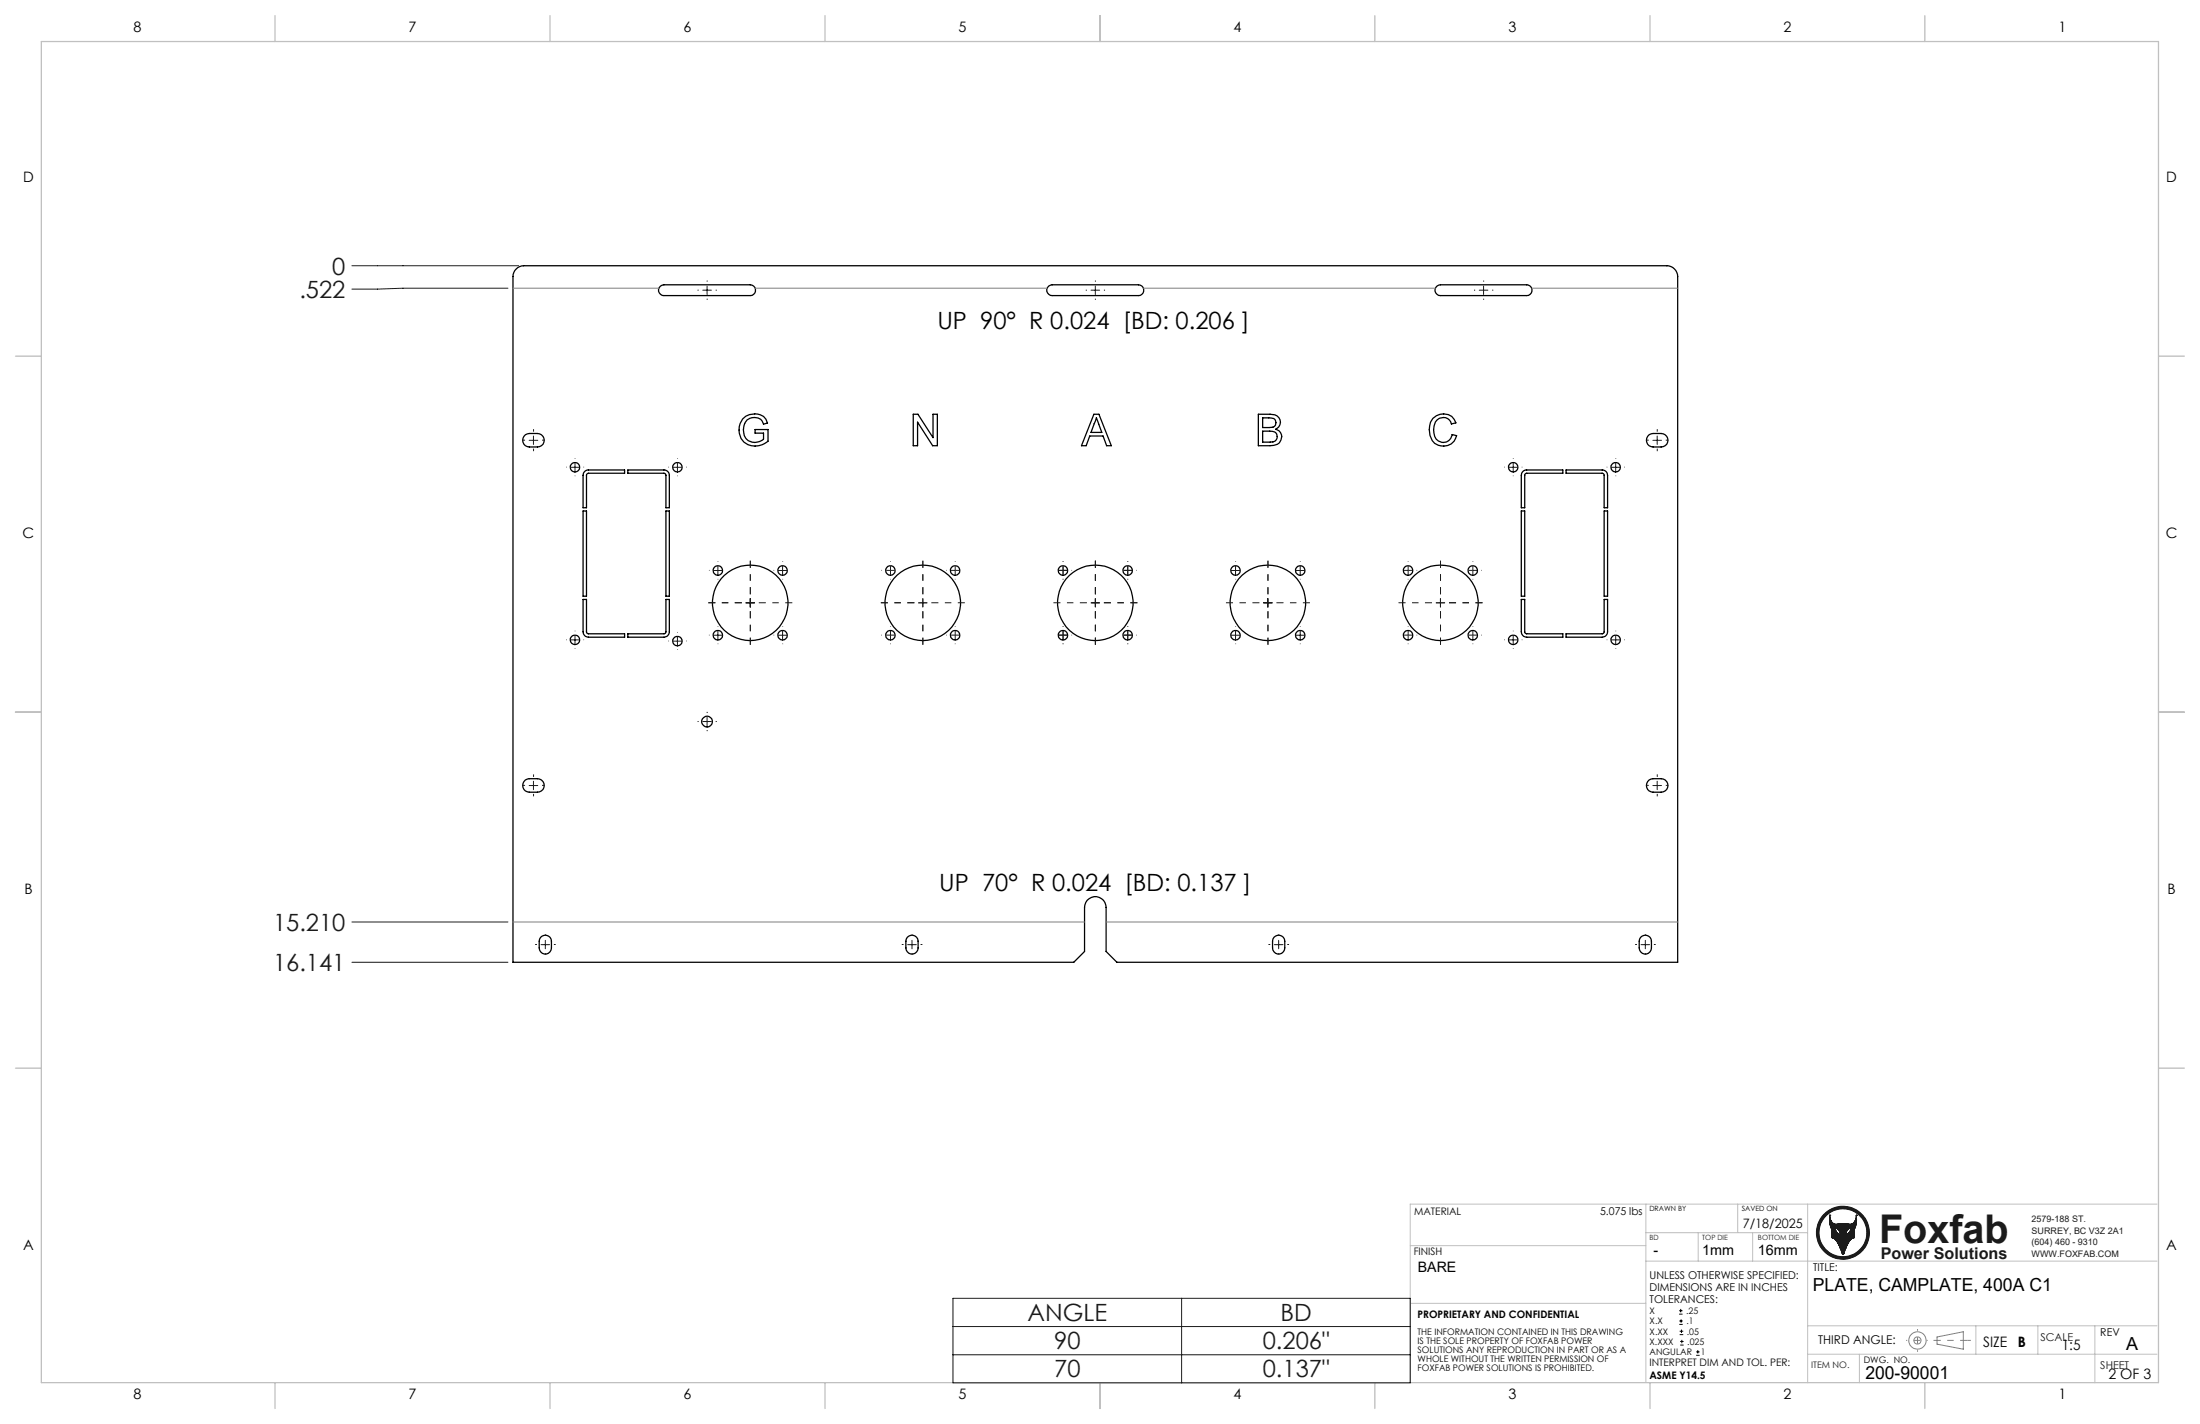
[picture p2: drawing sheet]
<svg xmlns="http://www.w3.org/2000/svg" width="432mm" height="279mm" viewBox="0 0 432 279" stroke-linecap="round" stroke-linejoin="round" font-family="sans-serif">
<g fill="none" stroke="#000" stroke-width=".25">
<path d="M101.3 52.8a2.14 2.14 0 0 1 1.5-.7h224.4a2.17 2.17 0 0 1 2.1 2.2v134.5h-110.1l-2.1-2.1v-8.7a2.12 2.12 0 0 0-2.1-2.1 2.12 2.12 0 0 0-2.1 2.1v8.7l-2.2 2.1h-110v-134.5a2.14 2.14 0 0 1 .6-1.5zM129.6 56.1l.7-.2h16.9a1.06 1.06 0 0 1 1.1 1 1.06 1.06 0 0 1-1.1 1.1h-16.9a1.05 1.05 0 0 1-1-.7 1.05 1.05 0 0 1 .3-1.2zM205.8 56.1l.7-.2h16.9a1.06 1.06 0 0 1 1.1 1 1.06 1.06 0 0 1-1.1 1.1h-16.9a1.05 1.05 0 0 1-1-.7 1.05 1.05 0 0 1 .3-1.2zM282 56.1l.7-.2h16.9a1.06 1.06 0 0 1 1.1 1 1.06 1.06 0 0 1-1.1 1.1h-16.9a1.05 1.05 0 0 1-1-.7 1.05 1.05 0 0 1 .3-1.2zM103.1 85.3a3.9 3.9 0 0 1 3.2 0 1.32 1.32 0 0 1 .4 1.5 1.32 1.32 0 0 1-1.2 .9h-1.6a1.34 1.34 0 0 1-1.2-.9 1.34 1.34 0 0 1 .4-1.5zM114.8 92.5l.5-.3h7.3v.7h-7.3l-.2 .3v6.4h-.7v-6.3zM123.2 92.2h7.1a1.02 1.02 0 0 1 1.1 1.1v6.3h-.7v-6.4l-.2-.3h-7.3zM145.8 82.2a3.1 3.1 0 0 1 4.5 0l.3 .8-.7 .2a1.96 1.96 0 0 0-3.3-.8 2.96 2.96 0 0 0 .3 4.1 2.66 2.66 0 0 0 3-.4v-1.1h-1.7v-.7h2.5v2.3a3.6 3.6 0 0 1-5.2-.6 3.7 3.7 0 0 1 .3-3.8zM179.2 81.3h1l2.9 4.6v-4.6h.9v6.2h-.9l-3-4.7v4.7h-.9zM214.7 81.3h1l2.4 6.2h-.9l-.7-2h-2.6l-.7 2h-.9zM215.2 82l1.1 2.8h-2.2zM247 81.3h2.3a1.6 1.6 0 0 1 1.7 .6 1.6 1.6 0 0 1 0 1.9l-.6 .4a1.62 1.62 0 0 1 1.2 1.8 1.62 1.62 0 0 1-1.6 1.4l-3 .1z"/>
<path d="M247.8 84.6a3.3 3.3 0 0 1 2.6 .3 1.12 1.12 0 0 1 .1 1.4 1.12 1.12 0 0 1-1.2 .4h-1.5zM247.8 82a3.6 3.6 0 0 1 2.4 .3 1.01 1.01 0 0 1 .1 1.2 1.01 1.01 0 0 1-1.2 .4h-1.3zM281.2 82.1a2.69 2.69 0 0 1 4.6 .9l-.9 .2a1.72 1.72 0 0 0-1.9-1.3 1.72 1.72 0 0 0-1.5 1.6 2.38 2.38 0 0 0 1.8 3.3 1.74 1.74 0 0 0 1.7-1.5l.9 .2a2.75 2.75 0 0 1-3.2 2 2.75 2.75 0 0 1-2.2-3.2l.3-1.5zM298.9 92.5l.5-.3h7.3v.7h-7.3l-.1 .3v6.4h-.7v-6.3zM307.4 92.2h7.1a1.02 1.02 0 0 1 1 1.1v6.3h-.6v-6.4l-.2-.3h-7.3zM323.7 85.3a3.9 3.9 0 0 1 3.1 0 1.32 1.32 0 0 1 .5 1.5 1.32 1.32 0 0 1-1.3 .9h-1.6a1.34 1.34 0 0 1-1.2-.9 1.34 1.34 0 0 1 .5-1.5zM114.4 117.6h.7v6.4l.1 .2 .2 .2h7.2v.6h-7.1a1.09 1.09 0 0 1-1.1-1zM114.4 100.3h.7v16.7h-.7zM130.7 100.3h.7v16.7h-.7zM298.6 117.6h.7v6.4l.1 .2 .2 .2h7.1v.6h-7.1a1.09 1.09 0 0 1-1-1zM298.6 100.3h.7v16.7h-.7zM314.9 100.3h.6v16.7h-.6z"/>
<path d="M123.2 124.4h7.2l.2-.2 .1-.2v-6.4h.7v6.4a1.09 1.09 0 0 1-1.1 1h-7.1zM307.4 124.4h7.1l.2-.2 .2-.2v-6.4h.6v6.4a1.09 1.09 0 0 1-1 1h-7.1zM103.1 153a3.9 3.9 0 0 1 3.2 0 1.32 1.32 0 0 1 .4 1.5 1.32 1.32 0 0 1-1.2 .9h-1.6a1.34 1.34 0 0 1-1.2-.9 1.34 1.34 0 0 1 .4-1.5zM323.7 153a3.9 3.9 0 0 1 3.1 0 1.32 1.32 0 0 1 .5 1.5 1.32 1.32 0 0 1-1.3 .9h-1.6a1.34 1.34 0 0 1-1.2-.9 1.34 1.34 0 0 1 .5-1.5zM106.1 183.9a1.21 1.21 0 0 1 1.3-.3 1.21 1.21 0 0 1 .8 1.1v1.3a1.2 1.2 0 0 1-1.2 1.2 1.2 1.2 0 0 1-1.2-1.2v-1.3zM178.1 183.9a1.21 1.21 0 0 1 1.3-.3 1.21 1.21 0 0 1 .8 1.1v1.3a1.2 1.2 0 0 1-1.2 1.2 1.2 1.2 0 0 1-1.2-1.2v-1.3zM250 183.9a1.21 1.21 0 0 1 1.4-.3 1.21 1.21 0 0 1 .8 1.1v1.3a1.2 1.2 0 0 1-1.2 1.2 1.2 1.2 0 0 1-1.2-1.2v-1.3zM322 183.9a1.21 1.21 0 0 1 1.3-.3 1.21 1.21 0 0 1 .8 1.1v1.3a1.2 1.2 0 0 1-1.2 1.2 1.2 1.2 0 0 1-1.2-1.2v-1.3z"/>
<circle cx="112.9" cy="91.7" r=".93"/>
<circle cx="133" cy="91.7" r=".93"/>
<circle cx="297" cy="91.7" r=".93"/>
<circle cx="317.1" cy="91.7" r=".93"/>
<circle cx="140.9" cy="111.9" r=".92"/>
<circle cx="147.2" cy="118.3" r="7.4"/>
<circle cx="153.6" cy="111.9" r=".92"/>
<circle cx="174.8" cy="111.9" r=".92"/>
<circle cx="181.1" cy="118.3" r="7.4"/>
<circle cx="187.5" cy="111.9" r=".92"/>
<circle cx="208.6" cy="111.9" r=".92"/>
<circle cx="215" cy="118.3" r="7.4"/>
<circle cx="221.3" cy="111.9" r=".92"/>
<circle cx="242.5" cy="111.9" r=".92"/>
<circle cx="248.8" cy="118.3" r="7.4"/>
<circle cx="255.2" cy="111.9" r=".92"/>
<circle cx="276.4" cy="111.9" r=".92"/>
<circle cx="282.7" cy="118.3" r="7.4"/>
<circle cx="289.1" cy="111.9" r=".92"/>
<circle cx="112.9" cy="125.5" r=".93"/>
<circle cx="133" cy="125.8" r=".93"/>
<circle cx="140.9" cy="124.6" r=".92"/>
<circle cx="153.6" cy="124.6" r=".92"/>
<circle cx="174.8" cy="124.6" r=".92"/>
<circle cx="187.5" cy="124.6" r=".92"/>
<circle cx="208.6" cy="124.6" r=".92"/>
<circle cx="221.3" cy="124.6" r=".92"/>
<circle cx="242.5" cy="124.6" r=".92"/>
<circle cx="255.2" cy="124.6" r=".92"/>
<circle cx="276.4" cy="124.6" r=".92"/>
<circle cx="289.1" cy="124.6" r=".92"/>
<circle cx="297" cy="125.5" r=".93"/>
<circle cx="317.1" cy="125.5" r=".93"/>
<circle cx="138.8" cy="141.6" r="1.06"/>
</g>
<g fill="none" stroke="#191924" stroke-width=".2">
<path d="M359.1 238.4h.1M359.1 238.4a1.5 1.5 0 0 0 1.4 1.8l1.7-.1a1.36 1.36 0 0 0 1.9-.5l.2-1.2M359.1 238.4a4.4 4.4 0 0 0 .3 2.5l.2 .3v1.6M364.3 238.4h.1M364.3 238.4a4.4 4.4 0 0 1-.2 2.5l-.2 .3v1.7l-.5 .2a6.9 6.9 0 0 0-1.5 2.9M359.6 242.8v.1M359.6 242.9l.5 .2a7.5 7.5 0 0 1 1.5 2.9M360.2 240.9a1.41 1.41 0 0 1 1 1.4 1.43 1.43 0 0 1-1-1.4zM361.6 246l.2 .1M361.6 246h.1M361.7 246.1h.1M361.7 240.1v6"/>
<path d="M361.8 246.1h.1M361.9 246l-.1 .1M361.9 246h.1M362.7 241.2l.6-.3-.1 .5a1.47 1.47 0 0 1-.9 .9l.1-.7z"/>
<circle cx="361.7" cy="241.9" r="5.2"/>
<circle cx="361.7" cy="241.9" r="4.7"/>
</g>
<circle cx="361.7" cy="241.9" r="5" fill="none" stroke="#191924" stroke-width=".5"/>
<g fill="none" stroke="#808080" stroke-width=".2">
<path d="M380.2 262.3l5.1-1v3.4l-5.1-1z"/>
<circle cx="376.3" cy="263" r=".7"/>
<circle cx="376.4" cy="263" r="1.69"/>
</g>
<path d="M386.2 263h-6.7" fill="none" stroke="#808080" stroke-width=".2" stroke-dasharray="15.2 1.3 1.3 1.3" stroke-dashoffset="13.8" stroke-linecap="butt"/>
<path d="M376.4 260.8v4.4" fill="none" stroke="#808080" stroke-width=".2" stroke-dasharray="15.2 1.3 1.3 1.3" stroke-dashoffset="14.9" stroke-linecap="butt"/>
<path d="M386.2 263h.6" fill="none" stroke="#808080" stroke-width=".2" stroke-dasharray="15.2 1.3 1.3 1.3" stroke-linecap="butt"/>
<path d="M378.3 263h-4.2" fill="none" stroke="#808080" stroke-width=".2" stroke-dasharray="15.2 1.3 1.3 1.3" stroke-dashoffset="15" stroke-linecap="butt"/>
<g fill="none" stroke="#c0c0c0" stroke-width=".2">
<path d="M323 236.3v34.8M341.1 236.3v5.6M354.8 236.3v35M423.4 236.3h-146.6v35M276.8 244.4h46.2M276.8 255.7h46.2M323 247.4h100.4M323 241.9h31.8M333.3 241.9v5.5M344 241.9v5.5M354.8 265.7h68.6M354.8 260.1h68.6"/>
<path d="M364.9 265.7v5.6M387.8 260.1v5.6M400 260.1v5.6M411.2 260.1v11.2"/>
</g>
<g fill="none" stroke="#c0c0c0" stroke-width=".25">
<path d="M8.1 8.1h415.6v263.2h-415.6zM54 3.1v5M108 3.1v5M161.9 3.1v5M215.9 3.1v5M269.8 3.1v5M323.8 3.1v5M377.8 3.1v5M3 69.9h5.1M423.7 69.9h5M3 139.7h5.1M423.7 139.7h5"/>
<path d="M3 209.6h5.1M423.7 209.6h5M54 271.3v5.1M108 271.3v5.1M161.9 271.3v5.1M215.9 271.3v5.1M269.8 271.3v5.1M323.8 271.3v5.1M377.8 271.3v5.1"/>
</g>
<path d="M362.7 241.2l.6-.3a1.45 1.45 0 0 1-1 1.4l.1-.7zM359.1 238.4v1.1l.2 1.1 .3 .6v1.7a1.08 1.08 0 0 1 .9 .6l1.1 2.6 .3-.1a6.8 6.8 0 0 1 1.6-3l.4-.1v-1.7l.4-1v-1.8a1.51 1.51 0 0 1-.5 1.5 1.51 1.51 0 0 1-1.6 .2h-.9a1.41 1.41 0 0 1-2-.7zM360.2 240.9a1.41 1.41 0 0 1 1 1.4 1.45 1.45 0 0 1-1-1.4zM357 241.9a4.7 4.7 0 0 0 9.4 0 4.7 4.7 0 0 0-9.4 0zM356.5 241.9a5.2 5.2 0 0 1 10.4 0 5.2 5.2 0 0 1-10.4 0z" fill-rule="evenodd" fill="#191924"/>
<g fill="none" stroke="#000" stroke-width=".2">
<path d="M329.6 257.8h.6M329.6 257.2h.6M329.6 259.9h.7M329.6 259.2h.7M329.9 256.8v.7M330 258.9v.6M329.7 261.9h.7M329.7 261.2h.7M329.8 263.9h.6M329.8 263.2h.6M330 260.9v.6M330.1 262.9v.7"/>
<path d="M332.9 265.9h.7M332.9 265.3h.7M333.2 264.9v.7"/>
</g>
<g fill="none" stroke="#191924" stroke-width=".2" stroke-dasharray="15.2 1.3 1.3 1.3" stroke-dashoffset="13.9" stroke-linecap="butt">
<path d="M145.6 118.3h-6.6M147.3 116.6v-6.6M147.3 119.9v6.6M148.9 118.3h6.6M179.5 118.3h-6.6M181.1 116.6v-6.6M181.1 119.9v6.6M182.8 118.3h6.6M213.3 118.3h-6.5M215 116.6v-6.6M215 119.9v6.6M216.7 118.3h6.5"/>
<path d="M247.2 118.3h-6.6M248.9 116.6v-6.6M248.9 119.9v6.6M250.5 118.3h6.6M281.1 118.3h-6.6M282.7 116.6v-6.6M282.7 119.9v6.6M284.4 118.3h6.6"/>
</g>
<g fill="none" stroke="#191924" stroke-width=".2" stroke-dasharray="15.2 1.3 1.3 1.3" stroke-linecap="butt">
<path d="M137.1 56.9h-.2M138.8 58.6v.2M138.8 55.3v-.3M140.5 56.9h.2M213.3 56.9h-.2M215 58.6v.2M215 55.3v-.3M216.7 56.9h.2M289.5 56.9h-.2M291.2 58.6v.2M291.2 55.3v-.3M292.9 56.9h.2"/>
<path d="M103.1 86.4h-.5M104.7 84.7v-.5M104.7 88v.5M106.4 86.4h.5M111.2 91.7h-.1M112.9 90v-.1M112.9 93.3v.1M114.5 91.7h.1M131.3 91.7h-.1M133 90v-.1M133 93.3v.1M134.6 91.7h.1"/>
<path d="M295.4 91.7h-.1M297 90v-.1M297 93.3v.1M298.7 91.7h.1M315.5 91.7h-.1M317.1 90v-.1M317.1 93.3v.1M318.8 91.7h.1M323.6 86.4h-.5M325.3 88v.5M325.3 84.7v-.5M326.9 86.4h.5"/>
<path d="M139.2 111.9h-.1M140.9 110.2v-.1M140.9 113.6v.1M151.9 111.9h-.1M153.6 110.2v-.1M153.6 113.6v.1M173.1 111.9h-.1M174.8 111.9h.8M174.8 111.9v-.8M174.8 111.9h-.9M174.8 111.9v.8M174.8 110.2v-.1"/>
<path d="M174.8 113.6v.1M181.1 118.3h.9M181.1 118.3v-.9M181.1 118.3h-.8M181.1 118.3v.8M185.8 111.9h-.1M187.5 111.9h.8M187.5 111.9v-.8M187.5 111.9h-.9M187.5 111.9v.8M187.5 110.2v-.1M187.5 113.6v.1"/>
<path d="M208.6 111.9h.9M208.6 111.9v-.8M208.6 111.9h-.8M208.6 111.9v.8M208.6 110.2v-.1M208.6 113.6v.1M210.3 111.9h.1M215 118.3h.8M215 118.3v-.9M215 118.3h-.8M215 118.3v.8M221.3 111.9h.9"/>
<path d="M221.3 111.9v-.8M221.3 111.9h-.8M221.3 111.9v.8M221.3 110.2v-.1M221.3 113.6v.1M223 111.9h.1M242.5 110.2v-.1M242.5 113.6v.1M255.2 110.2v-.1M255.2 113.6v.1M276.4 111.9h.8M276.4 111.9v-.8"/>
<path d="M276.4 111.9h-.9M276.4 111.9v.8M276.4 110.2v-.1M276.4 113.6v.1M278 111.9h.2M282.7 118.3h.9M282.7 118.3v-.9M282.7 118.3h-.8M282.7 118.3v.8M289.1 111.9h.8M289.1 111.9v-.8M289.1 111.9h-.9"/>
<path d="M289.1 111.9v.8M289.1 110.2v-.1M289.1 113.6v.1M290.7 111.9h.2M111.2 125.5h-.1M112.9 123.9v-.1M112.9 127.2v.1M114.5 125.5h.1M131.3 125.8h-.1M133 124.1v-.1M133 127.4v.1M134.6 125.8h.1"/>
<path d="M138.8 139.9v-.2M139.2 124.6h-.1M140.9 122.9v-.1M140.9 126.3v.1M151.9 124.6h-.1M153.6 122.9v-.1M153.6 126.3v.1M173.1 124.6h-.1M174.8 124.6h.8M174.8 124.6v-.8M174.8 124.6h-.9M174.8 124.6v.8"/>
<path d="M174.8 122.9v-.1M174.8 126.3v.1M185.8 124.6h-.1M187.5 124.6h.8M187.5 124.6v-.8M187.5 124.6h-.9M187.5 124.6v.8M187.5 122.9v-.1M187.5 126.3v.1M208.6 124.6h.9M208.6 124.6v-.8M208.6 124.6h-.8"/>
<path d="M208.6 124.6v.8M208.6 122.9v-.1M208.6 126.3v.1M210.3 124.6h.1M221.3 124.6h.9M221.3 124.6v-.8M221.3 124.6h-.8M221.3 124.6v.8M221.3 122.9v-.1M221.3 126.3v.1M223 124.6h.1M242.5 122.9v-.1"/>
<path d="M242.5 126.3v.1M255.2 122.9v-.1M255.2 126.3v.1M276.4 124.6h.8M276.4 124.6v-.8M276.4 124.6h-.9M276.4 124.6v.8M276.4 122.9v-.1M276.4 126.3v.1M278 124.6h.2M289.1 124.6h.8M289.1 124.6v-.8"/>
<path d="M289.1 124.6h-.9M289.1 124.6v.8M289.1 122.9v-.1M289.1 126.3v.1M290.7 124.6h.2M295.4 125.5h-.1M297 123.9v-.1M297 127.2v.1M298.7 125.5h.1M315.5 125.5h-.1M317.1 123.9v-.1M317.1 127.2v.1"/>
<path d="M318.8 125.5h.1M103.1 154.1h-.5M104.7 155.8v.5M104.7 152.4v-.5M106.4 154.1h.5M137.1 141.6h-.2M138.8 143.2v.3M140.5 141.6h.2M323.6 154.1h-.5M325.3 152.4v-.5M325.3 155.8v.5M326.9 154.1h.5"/>
<path d="M105.4 185.3h-.4M107 183.7v-.4M107 187v.3M108.7 185.3h.4M177.3 185.3h-.3M179 183.7v-.4M179 187v.3M180.7 185.3h.3M249.3 185.3h-.3M251 183.7v-.4M251 187v.3M252.6 185.3h.4"/>
<path d="M321.3 185.3h-.4M322.9 183.7v-.4M322.9 187v.3M324.6 185.3h.4"/>
</g>
<g fill="none" stroke="#191924" stroke-width=".2">
<path d="M69.1 52.1h32.7M99.7 56.6h-20.6l-10 .1M137.9 56.9h1.7M138.8 56.1v1.7M214.1 56.9h1.7M215 56.1v1.7M290.3 56.9h1.7M291.2 56.1v1.7M103.9 86.4h1.7M104.7 85.5v1.7M112 91.7h1.7M112.9 90.8v1.7"/>
<path d="M132.1 91.7h1.7M133 90.8v1.7M296.2 91.7h1.7M297 90.8v1.7M316.3 91.7h1.7M317.1 90.8v1.7M324.4 86.4h1.7M325.3 85.5v1.7M140.1 111.9h1.6M140.9 111.1v1.7M146.4 118.3h1.7M147.2 117.4v1.7"/>
<path d="M152.8 111.9h1.6M153.6 111.1v1.7M180.3 118.3h1.7M181.1 117.4v1.7M214.1 118.3h1.7M215 117.4v1.7M241.7 111.9h1.6M242.5 111.1v1.7M248 118.3h1.7M248.8 117.4v1.7M254.4 111.9h1.6M255.2 111.1v1.7"/>
<path d="M281.9 118.3h1.7M282.7 117.4v1.7M112 125.6h1.7M112.9 124.7v1.7M132.1 125.8h1.7M133 125v1.6M140.1 124.6h1.6M140.9 123.8v1.7M152.8 124.6h1.6M153.6 123.8v1.7M241.7 124.6h1.6M242.5 123.8v1.7"/>
<path d="M254.4 124.6h1.6M255.2 123.8v1.7M296.2 125.6h1.7M297 124.7v1.7M316.3 125.6h1.7M317.1 124.7v1.7M103.9 154.1h1.7M104.7 153.3v1.6M137.9 141.6h1.7M138.8 140.8v1.6M324.4 154.1h1.7M325.3 153.3v1.6"/>
<path d="M69.1 180.9h30.6M69.1 188.8h30.6M106.2 185.3h1.7M107 184.5v1.7M178.2 185.3h1.6M179 184.5v1.7M250.1 185.3h1.7M251 184.5v1.7M322.1 185.3h1.7M322.9 184.5v1.7M187 254.7h89.8v16.6h-89.8zM231.9 254.7v16.6"/>
<path d="M187 260.3h89.8M187 265.8h89.8"/>
</g>
<path d="M100.7 56.6h28.6M148.2 56.6h57.3M224.4 56.6h57.3M300.6 56.6h28.7M100.7 180.9h112.2M217.1 180.9h112.2" fill="none" stroke="#808080" stroke-width=".2"/>
<text font-size="7.8" fill="#191924" x="368.8" y="243.9">Foxfab</text>
<g font-size="4.7" fill="#191924">
<text x="65.2" y="53.9">0</text>
<text x="58.8" y="58.5">.522</text>
<text x="53.6" y="182.7">15.210</text>
<text x="53.6" y="190.6">16.141</text>
<text x="201.7" y="259.2">ANGLE</text>
<text x="251.3" y="259.2">BD</text>
<text x="206.9" y="264.7">90</text>
<text x="247.8" y="264.7">0.206&quot;</text>
<text x="206.9" y="270.2">70</text>
<text x="247.8" y="270.2">0.137&quot;</text>
</g>
<g font-size="4.7">
<text x="184" y="64.5">UP 90° R 0.024 [BD: 0.206 ]</text>
<text x="184.3" y="174.8">UP 70° R 0.024 [BD: 0.137 ]</text>
</g>
<g font-size="3.5">
<text x="355.8" y="253.4">PLATE, CAMPLATE, 400A C1</text>
<text x="417.3" y="264.9">A</text>
<text x="366.1" y="270.6">200-90001</text>
</g>
<text font-size="3.2" fill="#191924" x="369.1" y="247.1">Power Solutions</text>
<g font-size="2.8">
<text x="26.2" y="6.3">8</text>
<text x="80.2" y="6.3">7</text>
<text x="134.2" y="6.3">6</text>
<text x="188.1" y="6.3">5</text>
<text x="242.1" y="6.3">4</text>
<text x="296.1" y="6.3">3</text>
<text x="350.1" y="6.3">2</text>
<text x="404" y="6.3">1</text>
<text x="4.5" y="35.6">D</text>
<text x="425.2" y="35.6">D</text>
<text x="4.4" y="105.5">C</text>
<text x="425.1" y="105.5">C</text>
<text x="4.8" y="175.3">B</text>
<text x="425.4" y="175.3">B</text>
<text x="4.5" y="245.2">A</text>
<text x="425.2" y="245.2">A</text>
<text x="278.3" y="249.6">BARE</text>
<text x="324.6" y="246.3">-</text>
<text x="334.1" y="246.3">1mm</text>
<text x="345" y="246.3">16mm</text>
<text x="389.2" y="264.3">SIZE</text>
<text x="396" y="264.3">B</text>
<text x="404.7" y="265">1:5</text>
<text x="26.2" y="274.5">8</text>
<text x="80.2" y="274.5">7</text>
<text x="134.2" y="274.5">6</text>
<text x="188.1" y="274.5">5</text>
<text x="242.1" y="274.5">4</text>
<text x="296.1" y="274.5">3</text>
<text x="350.1" y="274.5">2</text>
<text x="404" y="274.5">1</text>
<text x="413.8" y="270.6">2 OF 3</text>
</g>
<text font-size="2.5" x="342.1" y="240.9">7/18/2025</text>
<text font-size="2.4" x="356.9" y="263.8">THIRD ANGLE:</text>
<g font-size="2.1">
<text x="314.1" y="238.3">5.075 lbs</text>
<text x="323.8" y="251">UNLESS OTHERWISE SPECIFIED:</text>
<text x="355.9" y="249.5">TITLE:</text>
<text x="323.8" y="253.4">DIMENSIONS ARE IN INCHES</text>
<text x="323.8" y="255.7">TOLERANCES:</text>
<text x="412.2" y="262.1">REV</text>
</g>
<g font-size="2.1" fill="#191924">
<text x="400.5" y="263.1">SCALE</text>
<text x="412.2" y="268.7">SHEET</text>
</g>
<g font-size="2">
<text x="277.6" y="238.3">MATERIAL</text>
<text x="277.5" y="246.3">FINISH</text>
<text x="278.2" y="258.5">PROPRIETARY AND CONFIDENTIAL</text>
<text x="323.7" y="268.1">INTERPRET DIM AND TOL. PER:</text>
<text x="323.7" y="270.6">ASME Y14.5</text>
</g>
<g font-size="1.8" fill="#191924">
<text x="398.7" y="239.8">2579-188 ST.</text>
<text x="398.7" y="242.1">SURREY, BC V3Z 2A1</text>
<text x="398.7" y="244.3">(604) 460 - 9310</text>
<text x="398.7" y="246.6">WWW.FOXFAB.COM</text>
<text x="355.5" y="268.4">ITEM NO.</text>
</g>
<g font-size="1.8">
<text x="323.8" y="257.8">X</text>
<text x="331" y="257.8">.25</text>
<text x="278.2" y="261.9">THE INFORMATION CONTAINED IN THIS DRAWING</text>
<text x="278.2" y="263.6">IS THE SOLE PROPERTY OF FOXFAB POWER</text>
<text x="323.8" y="259.8">X.X</text>
<text x="323.8" y="263.9">X.XXX</text>
<text x="323.8" y="261.9">X.XX</text>
<text x="331" y="259.8">.1</text>
<text x="331.1" y="261.9">.05</text>
<text x="331.2" y="263.9">.025</text>
<text x="278.2" y="265.4">SOLUTIONS ANY REPRODUCTION IN PART OR AS A</text>
<text x="278.2" y="267.2">WHOLE WITHOUT THE WRITTEN PERMISSION OF</text>
<text x="278.2" y="268.9">FOXFAB POWER SOLUTIONS IS PROHIBITED.</text>
<text x="323.8" y="265.9">ANGULAR</text>
<text x="333.8" y="265.9">1</text>
<text x="365.8" y="267.4">DWG. NO.</text>
</g>
<g font-size="1.4">
<text x="323.7" y="237.6">DRAWN BY</text>
<text x="341.8" y="237.6">SAVED ON</text>
</g>
<g font-size="1.4" fill="#191924">
<text x="323.8" y="243.4">BD</text>
<text x="334.1" y="243.4">TOP DIE</text>
<text x="345" y="243.4">BOTTOM DIE</text>
</g>
</svg>
